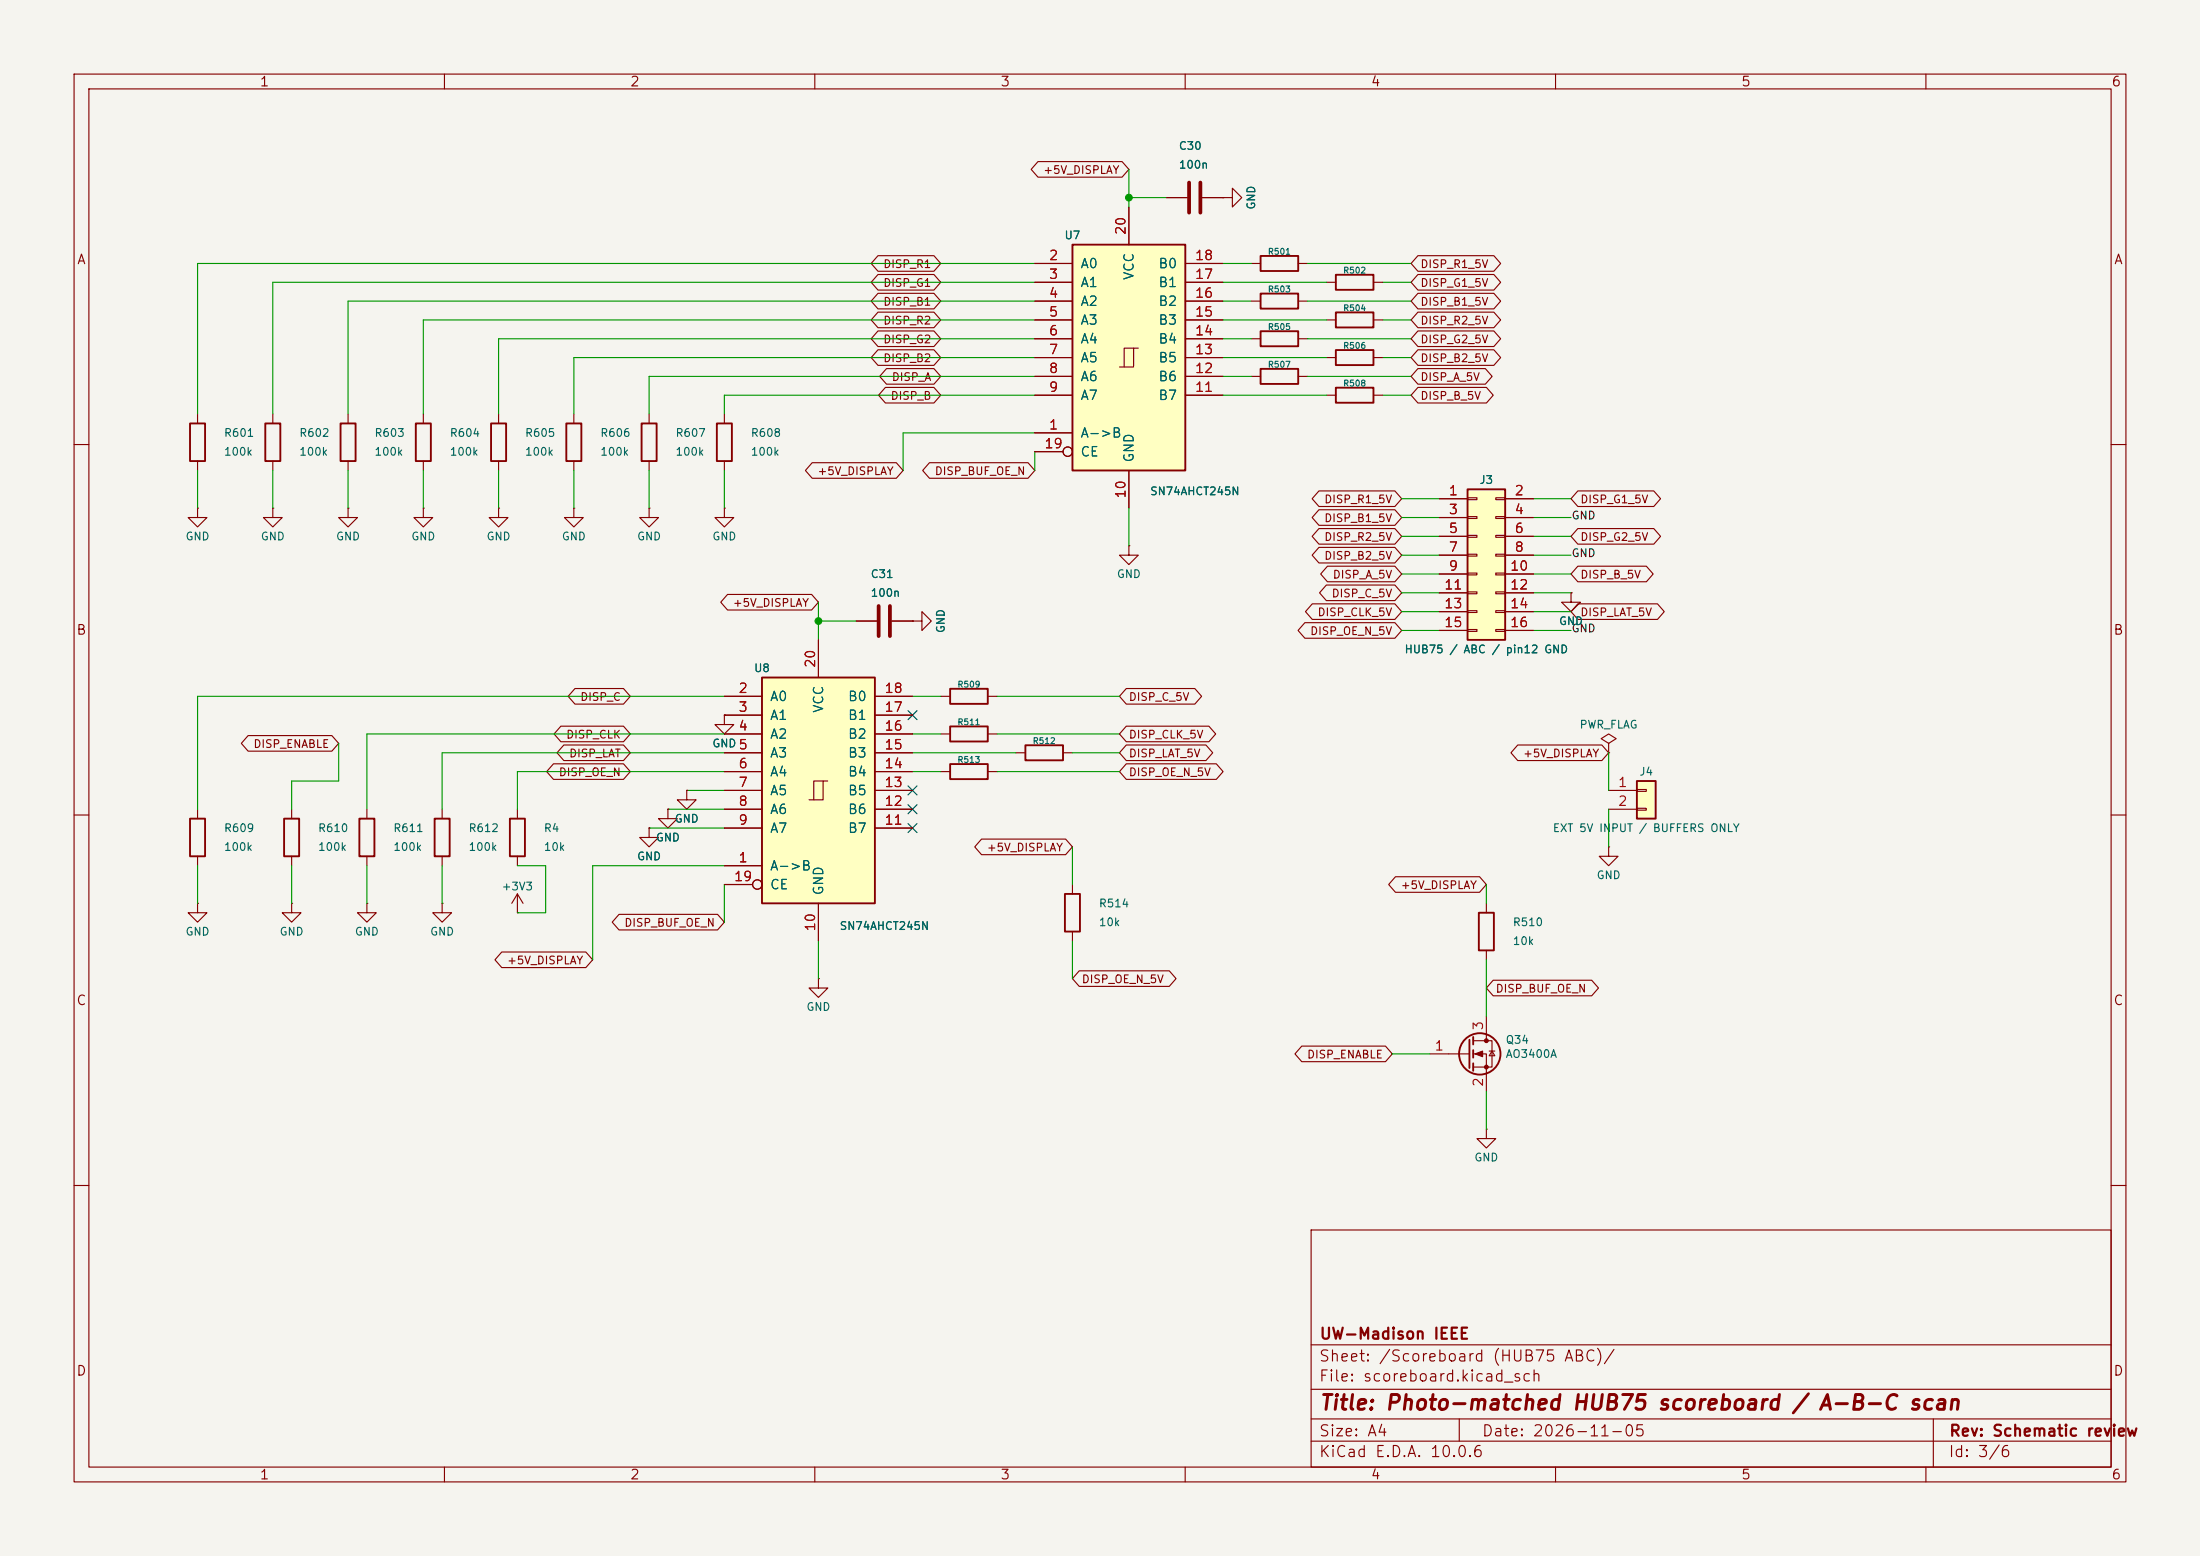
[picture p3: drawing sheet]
<svg xmlns="http://www.w3.org/2000/svg" width="297mm" height="210mm" viewBox="0 0 297 210" stroke-linecap="round" stroke-linejoin="round" font-family="sans-serif">
<path d="M0 0h297v210h-297z" fill="#f5f4ef" stroke="#f5f4ef" stroke-width=".14"/>
<g fill="none" stroke="#840000" stroke-width=".15">
<path d="M10 10h277v190h-277zM12 12h273v186h-273zM60 10v2M110 10v2M160 10v2M210 10v2M260 10v2M10 60h2M285 60h2M115.6 83.8h2.8M120.4 83.8h2.8M10 110h2"/>
<path d="M285 110h2M200.7 152.4v1.3h1.2l-1.2 1.2-1.3-1.2h1.3M200.7 152.4h.1M10 160h2M177 166h108v32h-108zM285 160h2M60 198v2M110 198v2M160 198v2M177 194.5h108M177 191.5h108M177 187.5h108"/>
<path d="M177 181.5h108M197 191.5v3M210 198v2M260 198v2M261 191.5v6.5"/>
</g>
<path d="M118.6 81.8v4.1M120.1 81.8v4.1" fill="none" stroke="#840000" stroke-width=".51"/>
<path d="M198.1 66h5.1v20.4h-5.1z" fill="#ffffc2"/>
<path d="M170.2 39.6h5.1v2.1h-5.1zM170.2 44.7h5.1v2h-5.1zM198.1 66h5.1v20.4h-5.1zM38.4 110.5h2v5.1h-2z" fill="none" stroke="#840000" stroke-width=".25"/>
<g fill="none" stroke="#840000" stroke-width=".15">
<path d="M168.9 40.6h1.3M168.9 45.7h1.3M175.3 40.6h1.2M175.3 45.7h1.2M194.3 67.3h3.8M194.3 69.9h3.8M194.3 72.4h3.8M194.3 74.9h3.8M194.3 77.5h3.8M198.1 67.2h1.3v.2h-1.3zM198.1 69.7h1.3v.3h-1.3zM198.1 72.3h1.3v.2h-1.3z"/>
<path d="M198.1 74.8h1.3v.3h-1.3zM198.1 77.3h1.3v.3h-1.3zM198.1 79.9h1.3v.2h-1.3zM201.9 67.2h1.3v.2h-1.3zM201.9 69.7h1.3v.3h-1.3zM201.9 72.3h1.3v.2h-1.3zM201.9 74.8h1.3v.3h-1.3zM201.9 77.3h1.3v.3h-1.3zM201.9 79.9h1.3v.2h-1.3zM203.2 67.3h3.8M203.2 69.9h3.8M203.2 72.4h3.8"/>
<path d="M203.2 74.9h3.8M203.2 77.5h3.8M194.3 80h3.8M194.3 82.6h3.8M194.3 85.1h3.8M198.1 82.4h1.3v.3h-1.3zM198.1 85h1.3v.2h-1.3zM201.9 82.4h1.3v.3h-1.3zM201.9 85h1.3v.2h-1.3zM203.2 80h3.8M203.2 82.6h3.8M203.2 85.1h3.8"/>
<path d="M212.1 80v1.3h1.3l-1.3 1.3-1.3-1.3h1.3M212.1 80h.1M39.4 109.2v1.3M39.4 115.6v1.2"/>
</g>
<path d="M221 105.4h2.5v5.1h-2.5z" fill="#ffffc2"/>
<path d="M180.3 37.1h5.1v2h-5.1zM170.2 49.8h5.1v2h-5.1zM180.3 52.3h5.1v2.1h-5.1zM180.3 47.2h5.1v2.1h-5.1zM180.3 42.2h5.1v2h-5.1zM128.3 93h5v2h-5zM128.3 103.1h5v2.1h-5zM221 105.4h2.5v5.1h-2.5z" fill="none" stroke="#840000" stroke-width=".25"/>
<g fill="none" stroke="#840000" stroke-width=".15">
<path d="M179.1 38.1h1.2M185.4 38.1h1.3M168.9 50.8h1.3M175.3 50.8h1.2M179.1 53.3h1.2M179.1 48.3h1.2M179.1 43.2h1.2M185.4 53.3h1.3M185.4 48.3h1.3M185.4 43.2h1.3M26.7 68.6v1.3h1.2l-1.2 1.2-1.3-1.2h1.3M26.7 68.6h.1"/>
<path d="M36.8 68.6v1.3h1.3l-1.3 1.2-1.2-1.2h1.2M36.8 68.6h.1M47 68.6v1.3h1.3l-1.3 1.2-1.3-1.2h1.3M47 68.6h.1M97.8 68.6v1.3h1.3l-1.3 1.2-1.3-1.2h1.3M97.8 68.6h.1M127 94h1.3M133.3 94h1.3M87.6 111.8v1.2h1.3l-1.3 1.3-1.2-1.3h1.2M87.6 111.8h.1M90.2 109.2v1.3h1.2l-1.2 1.3-1.3-1.3h1.3M90.2 109.2h.1"/>
<path d="M127 104.1h1.3M133.3 104.1h1.3M217.2 100.3l1-.6-1-.6-1 .6 1 .6v1.3M217.2 101.6h.1M217.2 106.7h3.8M217.2 109.2h3.8M221 106.6h1.2v.2h-1.2zM221 109.1h1.2v.2h-1.2zM49.5 121.9v1.3h1.3l-1.3 1.3-1.2-1.3h1.2M49.5 121.9h.1M110.5 132.1v1.3h1.3l-1.3 1.2-1.3-1.2h1.3M110.5 132.1h.1"/>
</g>
<path d="M144.8 33h15.2v30.5h-15.2z" fill="#ffffc2"/>
<g fill="none" stroke="#840000" stroke-width=".15">
<path d="M139.7 35.6h5.1M139.7 38.1h5.1M152.4 27.9v5.1M160 35.6h5.1M160 38.1h5.1M168.9 35.6h1.3M175.3 35.6h1.2M26.7 55.9v1.3M36.8 55.9v1.3M47 55.9v1.3M57.1 55.9v1.3M139.7 58.4h5.1"/>
<path d="M139.7 40.6h5.1M139.7 43.2h5.1M139.7 45.7h5.1M139.7 48.3h5.1M139.7 50.8h5.1M139.7 53.3h5.1M153 47h-1.2v2.5M153.7 47h-.7v2.5h-1.9M160 40.6h5.1M160 43.2h5.1M160 45.7h5.1M160 48.3h5.1"/>
<path d="M160 50.8h5.1M160 53.3h5.1M26.7 62.2v1.3M36.8 62.2v1.3M47 62.2v1.3M57.1 68.6v1.3h1.3l-1.3 1.2-1.2-1.2h1.2M57.1 68.6h.1M57.1 62.2v1.3M67.3 68.6v1.3h1.3l-1.3 1.2-1.3-1.2h1.3M67.3 68.6h.1M139.7 61h3.8M152.4 63.5v5.1"/>
<path d="M127 99.1h1.3M133.3 99.1h1.3"/>
<circle cx="144.1" cy="61" r=".63"/>
</g>
<path d="M144.8 33h15.2v30.5h-15.2zM170.2 34.5h5.1v2.1h-5.1zM25.7 57.2h2v5h-2zM35.8 57.2h2v5h-2zM46 57.2h2v5h-2zM56.1 57.2h2.1v5h-2.1zM128.3 98h5v2.1h-5z" fill="none" stroke="#840000" stroke-width=".25"/>
<path d="M102.9 91.4h15.2v30.5h-15.2z" fill="#ffffc2"/>
<g fill="none" stroke="#840000" stroke-width=".15">
<path d="M118.5 34.5h7.6l.9 1.1-.9 1h-7.6l-.9-1zM118.5 39.6h7.6l.9 1-.9 1.1h-7.6l-.9-1.1zM118.5 37h7.6l.9 1.1-.9 1.1h-7.6l-.9-1.1zM139.7 35.6h5.1M139.7 38.1h5.1M140.1 21.8h11.4l.9 1.1-.9 1h-11.4l-.9-1zM152.4 27.9v5.1M157.5 26.7h2.8M160 35.6h5.1M160 38.1h5.1M162.3 26.7h2.8M165.1 26.7h1.3v-1.3l1.2 1.3-1.2 1.2v-1.2"/>
<path d="M165.1 26.7h.1M191.4 37h10.3l.9 1.1-.9 1.1h-10.3l-.9-1.1zM191.4 39.6h10.3l.9 1-.9 1.1h-10.3l-.9-1.1zM191.4 34.5h10.3l.9 1.1-.9 1h-10.3l-.9-1zM67.3 55.9v1.3M77.5 55.9v1.3M87.6 55.9v1.3M97.8 55.9v1.3M118.5 44.7h7.6l.9 1-.9 1.1h-7.6l-.9-1.1zM118.5 47.2h7.6l.9 1.1-.9 1h-7.6l-.9-1zM118.5 42.1h7.6l.9 1.1-.9 1h-7.6l-.9-1zM119.5 52.3h6.6l.9 1-.9 1.1h-6.6l-.9-1.1z"/>
<path d="M119.7 49.7h6.4l.9 1.1-.9 1.1h-6.4l-.9-1.1zM139.7 58.4h5.1M139.7 40.6h5.1M139.7 43.2h5.1M139.7 45.7h5.1M139.7 48.3h5.1M139.7 50.8h5.1M139.7 53.3h5.1M160 40.6h5.1M160 43.2h5.1M160 45.7h5.1M160 48.3h5.1"/>
<path d="M160 50.8h5.1M160 53.3h5.1M191.4 52.3h9.3l.9 1-.9 1.1h-9.3l-.9-1.1zM191.4 42.1h10.3l.9 1.1-.9 1h-10.3l-.9-1zM191.4 44.7h10.3l.9 1-.9 1.1h-10.3l-.9-1.1zM191.4 47.2h10.3l.9 1.1-.9 1h-10.3l-.9-1zM191.4 49.7h9.1l.9 1.1-.9 1.1h-9.1l-.9-1.1zM67.3 62.2v1.3M77.5 68.6v1.3h1.2l-1.2 1.2-1.3-1.2h1.3M77.5 68.6h.1M77.5 62.2v1.3M87.6 68.6v1.3h1.3l-1.3 1.2-1.2-1.2h1.2"/>
<path d="M87.6 68.6h.1M87.6 62.2v1.3M97.8 62.2v1.3M109.6 62.4h11.4l.9 1.1-.9 1.1h-11.4l-.9-1.1zM125.5 62.4h13.3l.9 1.1-.9 1.1h-13.3l-.9-1.1zM139.7 61h3.8M152.4 73.7v1.2h1.3l-1.3 1.3-1.3-1.3h1.3M152.4 73.7h.1M152.4 63.5v5.1M178.1 66.3h10.2l.9 1-.9 1.1h-10.2l-1-1.1zM178.1 71.3h10.2l.9 1.1-.9 1h-10.2l-1-1zM178.1 68.8h10.2l.9 1.1-.9 1h-10.2l-1-1z"/>
<path d="M178.1 73.9h10.2l.9 1-.9 1.1h-10.2l-1-1.1zM179.1 79h9.2l.9 1-.9 1.1h-9.2l-1-1.1zM179.2 76.4h9.1l.9 1.1-.9 1h-9.1l-.9-1zM194.3 67.3h3.8M194.3 69.9h3.8M194.3 72.4h3.8M194.3 74.9h3.8M194.3 77.5h3.8M203.2 67.3h3.8M203.2 69.9h3.8M203.2 72.4h3.8M203.2 74.9h3.8"/>
<path d="M203.2 77.5h3.8M213 71.3h10.3l.9 1.1-.9 1h-10.3l-.9-1zM213 66.3h10.3l.9 1-.9 1.1h-10.3l-.9-1.1zM213 76.4h9.3l.9 1.1-.9 1h-9.3l-.9-1zM33.5 99.3h11.3l.9 1-.9 1.1h-11.3l-.9-1.1zM75.7 98h8.5l.9 1.1-.9 1h-8.5l-.9-1zM77.6 92.9h6.6l.9 1.1-.9 1h-6.6l-.9-1zM97.8 96.5v1.3h1.3l-1.3 1.3-1.3-1.3h1.3M97.8 96.5h.1M97.8 94h5.1M97.8 96.5h5.1M97.8 99.1h5.1"/>
<path d="M98.2 80.2h11.4l.9 1.1-.9 1h-11.4l-.9-1zM110.5 86.4v5M115.6 83.8h2.8M118.1 94h5.1M118.1 96.5h5.1M118.1 99.1h5.1M120.4 83.8h2.8M123.2 83.8h1.3v-1.2l1.2 1.2-1.2 1.3v-1.3M123.2 83.8h.1M152 98h11.2l.9 1.1-.9 1h-11.2l-.9-1zM152 92.9h9.3l.9 1.1-.9 1h-9.3l-.9-1zM176.2 84h12.1l.9 1.1-.9 1h-12.1l-1-1z"/>
<path d="M177.2 81.5h11.1l.9 1.1-.9 1h-11.1l-1-1zM194.3 80h3.8M194.3 82.6h3.8M194.3 85.1h3.8M203.2 80h3.8M203.2 82.6h3.8M203.2 85.1h3.8M212.1 80h.1M213 81.5h10.8l.9 1.1-.9 1h-10.8l-.9-1zM26.7 109.2v1.3M26.7 115.6v1.2M49.5 109.2v1.3"/>
<path d="M49.5 115.6v1.2M59.7 109.2v1.3M59.7 115.6v1.2M69.8 109.2v1.3M69.8 115.6v1.2M74.7 103.1h9.5l.9 1-.9 1.1h-9.5l-.9-1.1zM76.1 100.5h8.1l.9 1.1-.9 1.1h-8.1l-.9-1.1zM87.6 111.8h.1M90.2 109.2h.1M92.7 106.7v1.3h1.3l-1.3 1.2-1.3-1.2h1.3M92.7 106.7h.1M97.8 116.8h5.1"/>
<path d="M97.8 101.6h5.1M97.8 104.1h5.1M97.8 106.7h5.1M97.8 109.2h5.1M97.8 111.8h5.1M97.8 119.4h3.8M111.1 105.4h-1.2v2.6M111.8 105.4h-.7v2.6h-1.9M118.1 101.6h5.1M118.1 104.1h5.1M118.1 106.7h5.1M118.1 109.2h5.1"/>
<path d="M118.1 111.8h5.1M132.5 113.2h11.4l.9 1.1-.9 1.1h-11.4l-.9-1.1zM137.2 101.6h1.2M143.5 101.6h1.3M144.8 119.4v1.3M152 100.5h10.8l.9 1.1-.9 1.1h-10.8l-.9-1.1zM152 103.1h12.2l.9 1-.9 1.1h-12.2l-.9-1.1zM188.4 118.3h11.3l1 1.1-1 1h-11.3l-.9-1zM204.9 100.5h11.4l.9 1.1-.9 1.1h-11.4l-.9-1.1zM217.2 114.3v1.3h1.2l-1.2 1.2-1.3-1.2h1.3M217.2 114.3h.1M26.7 121.9v1.3h1.2l-1.2 1.3-1.3-1.3h1.3"/>
<path d="M26.7 121.9h.1M39.4 121.9v1.3h1.2l-1.2 1.3-1.3-1.3h1.3M39.4 121.9h.1M59.7 121.9v1.3h1.3l-1.3 1.3-1.3-1.3h1.3M59.7 121.9h.1M67.7 128.5h11.4l.9 1-.9 1.1h-11.4l-.9-1.1zM69.8 123.2h.1M69.8 120.7v2.5M69.8 120.7l-.7 1.2M69.8 120.7l.8 1.2M83.6 123.4h13.3l.9 1.1-.9 1h-13.3l-1-1zM110.5 121.9v5.1"/>
<path d="M144.8 125.7v1.3M145.7 131h12.2l.9 1.1-.9 1h-12.2l-.9-1zM200.7 121.9v1.3M200.7 128.3v1.2M200.7 137.2v3.3M201.6 132.3h13.3l.9 1.1-.9 1h-13.3l-.9-1zM175.7 141.2h11.3l1 1-1 1.1h-11.3l-.9-1.1zM193 142.2h5.4M198.9 140.5h2.5v3.5h-2.5M198.9 142.2h1.8v5.1M201 141.9h.8M201.4 141.9l.4 .6h-.8z"/>
<circle cx="144.1" cy="61" r=".63"/>
<circle cx="102.2" cy="119.4" r=".63"/>
</g>
<g fill="none" stroke="#840000" stroke-width=".25">
<path d="M66.3 57.2h2v5h-2zM76.5 57.2h2v5h-2zM86.6 57.2h2v5h-2zM96.8 57.2h2v5h-2zM102.9 91.4h15.2v30.5h-15.2zM25.7 110.5h2v5.1h-2zM48.5 110.5h2v5.1h-2zM58.7 110.5h2v5.1h-2zM68.8 110.5h2.1v5.1h-2.1zM138.4 100.6h5.1v2h-5.1zM143.8 120.7h2v5h-2zM198.9 140v1"/>
<path d="M199.6 123.2h2.1v5.1h-2.1zM198.4 140.3v3.8M198.9 141.7v1M198.9 143.5v1"/>
<circle cx="199.8" cy="142.2" r="2.79"/>
</g>
<path d="M160.5 24.6v4.1M162.1 24.6v4.1" fill="none" stroke="#840000" stroke-width=".51"/>
<g fill="#840000" stroke="#840000" stroke-width=".15">
<path d="M199.1 142.2l1.1-.3v.7z"/>
<circle cx="200.7" cy="140.5" r=".25"/>
<circle cx="200.7" cy="144" r=".25"/>
</g>
<g fill="none" stroke="#009600" stroke-width=".15">
<path d="M139.7 38.1h-102.9v17.8M139.7 35.6h-113v20.3M152.4 22.9v5M152.4 26.7h5.1M165.1 38.1h14M165.1 35.6h3.8M176.5 35.6h14M186.7 38.1h3.8M139.7 43.2h-82.6v12.7M139.7 48.3h-62.2v7.6M139.7 40.6h-92.7v15.3M139.7 45.7h-72.4v10.2"/>
<path d="M139.7 53.3h-41.9v2.6M139.7 50.8h-52.1v5.1M139.7 58.4h-17.8v5.1M165.1 43.2h14M165.1 48.3h14M165.1 40.6h3.8M165.1 45.7h3.8M165.1 53.3h14M165.1 50.8h3.8M176.5 40.6h14M176.5 45.7h14M176.5 50.8h14"/>
<path d="M186.7 43.2h3.8M186.7 48.3h3.8M186.7 53.3h3.8M26.7 63.5v5.1M36.8 63.5v5.1M47 63.5v5.1M57.1 63.5v5.1M67.3 63.5v5.1M77.5 63.5v5.1M87.6 63.5v5.1M97.8 63.5v5.1M139.7 61v2.5"/>
<path d="M152.4 68.6v5.1M189.2 67.3h5.1M189.2 77.5h5.1M189.2 74.9h5.1M189.2 72.4h5.1M189.2 69.9h5.1M207 67.3h5.1M207 77.5h5.1M207 74.9h5.1M207 72.4h5.1M207 69.9h5.1M97.8 94h-71.1v15.2"/>
<path d="M97.8 99.1h-48.3v10.1M110.5 83.8h5.1M110.5 81.3v5.1M123.2 94h3.8M123.2 99.1h3.8M134.6 94h16.5M134.6 99.1h16.5M189.2 82.6h5.1M189.2 85.1h5.1M189.2 80h5.1M207 82.6h5.1M207 85.1h5.1"/>
<path d="M207 80h5.1M26.7 116.8v5.1M39.4 116.8v5.1M45.7 100.3v5.1h-6.3v3.8M49.5 116.8v5.1M59.7 116.8v5.1M69.8 116.8h3.9v6.4h-3.9M87.6 111.8h10.2M90.2 109.2h7.6M92.7 106.7h5.1M97.8 101.6h-38.1v7.6M97.8 104.1h-28v5.1"/>
<path d="M97.8 116.8h-17.8v12.7M97.8 119.4v5.1M123.2 101.6h14M123.2 104.1h3.8M134.6 104.1h16.5M144.8 101.6h6.3M144.8 114.3v5.1M200.7 119.4v2.5M217.2 101.6v5.1M217.2 109.2v5.1M110.5 127v5.1M144.8 127v5.1"/>
<path d="M200.7 129.5v7.7M188 142.2h5M200.7 147.3v5.1"/>
</g>
<path d="M122.6 95.9l1.2 1.2M123.8 95.9l-1.2 1.2M122.6 111.2l1.2 1.2M122.6 106.1l1.2 1.2M122.6 108.6l1.2 1.2M123.8 111.2l-1.2 1.2M123.8 106.1l-1.2 1.2M123.8 108.6l-1.2 1.2" fill="none" stroke="#000084" stroke-width=".15"/>
<g fill="#009600" stroke="#009600" stroke-width=".14">
<circle cx="152.4" cy="26.7" r=".46"/>
<circle cx="110.5" cy="83.8" r=".46"/>
</g>
<text font-size="2" fill="#840000" x="178" y="190.8">Title: Photo-matched HUB75 scoreboard / A-B-C scan</text>
<g font-size="1.5" fill="#840000">
<text x="178" y="184.1">Sheet: /Scoreboard (HUB75 ABC)/</text>
<text x="178" y="181.1">UW-Madison IEEE</text>
<text x="178" y="186.8">File: scoreboard.kicad_sch</text>
<text x="178" y="197">KiCad E.D.A. 10.0.6</text>
<text x="178" y="194.2">Size: A4</text>
<text x="200" y="194.2">Date: 2026-11-05</text>
<text x="263" y="197">Id: 3/6</text>
<text x="263" y="194.2">Rev: Schematic review</text>
</g>
<g font-size="1.3" fill="#840000">
<text x="35" y="12">1</text>
<text x="85" y="12">2</text>
<text x="135" y="12">3</text>
<text x="185" y="12">4</text>
<text x="235" y="12">5</text>
<text x="285" y="12">6</text>
<text x="10.3" y="36">A</text>
<text x="285.3" y="36">A</text>
<text x="10.2" y="86">B</text>
<text x="285.2" y="86">B</text>
<text x="10.2" y="136">C</text>
<text x="285.2" y="136">C</text>
<text x="10.2" y="186">D</text>
<text x="285.2" y="186">D</text>
<text x="35" y="200">1</text>
<text x="85" y="200">2</text>
<text x="135" y="200">3</text>
<text x="185" y="200">4</text>
<text x="235" y="200">5</text>
<text x="285" y="200">6</text>
</g>
<g font-size="1.3" fill="#a90000">
<text x="141.5" y="35.4">2</text>
<text x="152.3" y="31.8" transform="rotate(-90 152.3 31.8)">20</text>
<text x="161.2" y="35.4">18</text>
<text x="141.5" y="38">3</text>
<text x="141.5" y="40.5">4</text>
<text x="161.2" y="40.5">16</text>
<text x="161.2" y="38">17</text>
<text x="141.5" y="43">5</text>
<text x="141.5" y="45.6">6</text>
<text x="161.2" y="45.6">14</text>
<text x="161.2" y="43">15</text>
<text x="141.5" y="48.1">7</text>
<text x="141.5" y="50.7">8</text>
<text x="141.5" y="53.2">9</text>
<text x="161.2" y="53.2">11</text>
<text x="161.2" y="50.7">12</text>
<text x="161.2" y="48.1">13</text>
<text x="141.5" y="58.3">1</text>
<text x="140.9" y="60.8">19</text>
<text x="152.3" y="67.4" transform="rotate(-90 152.3 67.4)">10</text>
<text x="195.5" y="67.2">1</text>
<text x="195.5" y="69.7">3</text>
<text x="204.4" y="67.2">2</text>
<text x="204.4" y="69.7">4</text>
<text x="195.5" y="72.3">5</text>
<text x="195.5" y="74.8">7</text>
<text x="195.5" y="77.3">9</text>
<text x="203.8" y="77.3">10</text>
<text x="204.4" y="72.3">6</text>
<text x="204.4" y="74.8">8</text>
<text x="194.9" y="79.9">11</text>
<text x="194.9" y="82.4">13</text>
<text x="203.8" y="79.9">12</text>
<text x="203.8" y="82.4">14</text>
<text x="194.9" y="85">15</text>
<text x="203.8" y="85">16</text>
<text x="99.6" y="93.8">2</text>
<text x="110.4" y="90.2" transform="rotate(-90 110.4 90.2)">20</text>
<text x="119.3" y="93.8">18</text>
<text x="99.6" y="96.4">3</text>
<text x="99.6" y="98.9">4</text>
<text x="99.6" y="101.5">5</text>
<text x="119.3" y="101.5">15</text>
<text x="119.3" y="98.9">16</text>
<text x="119.3" y="96.4">17</text>
<text x="99.6" y="104">6</text>
<text x="99.6" y="106.5">7</text>
<text x="119.3" y="106.5">13</text>
<text x="119.3" y="104">14</text>
<text x="218.3" y="106.5">1</text>
<text x="99.6" y="109.1">8</text>
<text x="99.6" y="111.6">9</text>
<text x="119.3" y="111.6">11</text>
<text x="119.3" y="109.1">12</text>
<text x="218.3" y="109.1">2</text>
<text x="99" y="119.2">19</text>
<text x="99.6" y="116.7">1</text>
<text x="110.4" y="125.8" transform="rotate(-90 110.4 125.8)">10</text>
<text x="193.6" y="142.1">1</text>
<text x="200.5" y="139.2" transform="rotate(-90 200.5 139.2)">3</text>
<text x="200.5" y="146.8" transform="rotate(-90 200.5 146.8)">2</text>
</g>
<g font-size="1.3" fill="#006464">
<text x="145.8" y="36.5">A0</text>
<text x="145.8" y="39.1">A1</text>
<text x="145.8" y="41.6">A2</text>
<text x="153.4" y="37.9" transform="rotate(-90 153.4 37.9)">VCC</text>
<text x="156.3" y="41.6">B2</text>
<text x="156.3" y="39.1">B1</text>
<text x="156.3" y="36.5">B0</text>
<text x="145.8" y="44.1">A3</text>
<text x="145.8" y="46.7">A4</text>
<text x="156.3" y="46.7">B4</text>
<text x="156.3" y="44.1">B3</text>
<text x="145.8" y="49.2">A5</text>
<text x="145.8" y="51.8">A6</text>
<text x="156.3" y="51.8">B6</text>
<text x="156.3" y="49.2">B5</text>
<text x="145.8" y="59.4">A-&gt;B</text>
<text x="145.8" y="54.3">A7</text>
<text x="156.3" y="54.3">B7</text>
<text x="145.8" y="61.9">CE</text>
<text x="153.4" y="62.5" transform="rotate(-90 153.4 62.5)">GND</text>
<text x="103.9" y="94.9">A0</text>
<text x="114.4" y="94.9">B0</text>
<text x="103.9" y="97.5">A1</text>
<text x="103.9" y="100">A2</text>
<text x="111.5" y="96.3" transform="rotate(-90 111.5 96.3)">VCC</text>
<text x="114.4" y="100">B2</text>
<text x="114.4" y="97.5">B1</text>
<text x="103.9" y="102.6">A3</text>
<text x="103.9" y="105.1">A4</text>
<text x="103.9" y="107.6">A5</text>
<text x="114.4" y="107.6">B5</text>
<text x="114.4" y="105.1">B4</text>
<text x="114.4" y="102.6">B3</text>
<text x="103.9" y="110.2">A6</text>
<text x="103.9" y="112.7">A7</text>
<text x="114.4" y="112.7">B7</text>
<text x="114.4" y="110.2">B6</text>
<text x="103.9" y="117.8">A-&gt;B</text>
<text x="103.9" y="120.3">CE</text>
<text x="111.5" y="120.9" transform="rotate(-90 111.5 120.9)">GND</text>
</g>
<g font-size="1.1" fill="#840000">
<text x="140.8" y="23.7">+5V_DISPLAY</text>
<text x="119.2" y="36.4">DISP_R1</text>
<text x="119.2" y="41.5">DISP_B1</text>
<text x="119.2" y="39">DISP_G1</text>
<text x="191.7" y="39">DISP_G1_5V</text>
<text x="191.7" y="41.5">DISP_B1_5V</text>
<text x="191.7" y="36.4">DISP_R1_5V</text>
<text x="119.2" y="46.6">DISP_G2</text>
<text x="119.2" y="44.1">DISP_R2</text>
<text x="191.7" y="44.1">DISP_R2_5V</text>
<text x="191.7" y="46.6">DISP_G2_5V</text>
<text x="119.2" y="49.1">DISP_B2</text>
<text x="120.3" y="51.7">DISP_A</text>
<text x="191.7" y="49.1">DISP_B2_5V</text>
<text x="191.7" y="51.7">DISP_A_5V</text>
<text x="120.2" y="54.2">DISP_B</text>
<text x="191.7" y="54.2">DISP_B_5V</text>
<text x="110.3" y="64.4">+5V_DISPLAY</text>
<text x="126.1" y="64.4">DISP_BUF_OE_N</text>
<text x="178.7" y="68.2">DISP_R1_5V</text>
<text x="178.7" y="70.7">DISP_B1_5V</text>
<text x="213.3" y="68.2">DISP_G1_5V</text>
<text x="178.7" y="73.3">DISP_R2_5V</text>
<text x="178.7" y="75.8">DISP_B2_5V</text>
<text x="213.3" y="73.3">DISP_G2_5V</text>
<text x="98.9" y="82.2">+5V_DISPLAY</text>
<text x="177.8" y="83.4">DISP_CLK_5V</text>
<text x="179.7" y="80.9">DISP_C_5V</text>
<text x="179.8" y="78.3">DISP_A_5V</text>
<text x="213.3" y="83.4">DISP_LAT_5V</text>
<text x="213.3" y="78.3">DISP_B_5V</text>
<text x="176.8" y="86">DISP_OE_N_5V</text>
<text x="78.3" y="94.9">DISP_C</text>
<text x="152.3" y="94.9">DISP_C_5V</text>
<text x="34.1" y="101.2">DISP_ENABLE</text>
<text x="76.4" y="99.9">DISP_CLK</text>
<text x="152.3" y="99.9">DISP_CLK_5V</text>
<text x="75.4" y="105">DISP_OE_N</text>
<text x="76.8" y="102.5">DISP_LAT</text>
<text x="152.3" y="102.5">DISP_LAT_5V</text>
<text x="152.3" y="105">DISP_OE_N_5V</text>
<text x="205.5" y="102.5">+5V_DISPLAY</text>
<text x="133.1" y="115.2">+5V_DISPLAY</text>
<text x="84.2" y="125.3">DISP_BUF_OE_N</text>
<text x="189" y="120.3">+5V_DISPLAY</text>
<text x="68.4" y="130.4">+5V_DISPLAY</text>
<text x="146" y="133">DISP_OE_N_5V</text>
<text x="201.8" y="134.2">DISP_BUF_OE_N</text>
<text x="176.4" y="143.1">DISP_ENABLE</text>
</g>
<g font-size="1.1" fill="#006464">
<text x="159.1" y="20.5">C30</text>
<text x="159.1" y="23">100n</text>
<text x="169.7" y="28.4" transform="rotate(-90 169.7 28.4)">GND</text>
<text x="143.6" y="32.5">U7</text>
<text x="30.2" y="59.2">R601</text>
<text x="40.3" y="59.2">R602</text>
<text x="50.5" y="59.2">R603</text>
<text x="60.6" y="59.2">R604</text>
<text x="70.8" y="59.2">R605</text>
<text x="81" y="59.2">R606</text>
<text x="91.1" y="59.2">R607</text>
<text x="101.3" y="59.2">R608</text>
<text x="30.2" y="61.8">100k</text>
<text x="40.3" y="61.8">100k</text>
<text x="50.5" y="61.8">100k</text>
<text x="60.6" y="61.8">100k</text>
<text x="70.8" y="61.8">100k</text>
<text x="81" y="61.8">100k</text>
<text x="91.1" y="61.8">100k</text>
<text x="101.3" y="61.8">100k</text>
<text x="199.7" y="65.6">J3</text>
<text x="155.2" y="67.1">SN74AHCT245N</text>
<text x="25" y="73.2">GND</text>
<text x="35.1" y="73.2">GND</text>
<text x="45.3" y="73.2">GND</text>
<text x="55.4" y="73.2">GND</text>
<text x="65.6" y="73.2">GND</text>
<text x="75.8" y="73.2">GND</text>
<text x="85.9" y="73.2">GND</text>
<text x="96.1" y="73.2">GND</text>
<text x="117.5" y="78.3">C31</text>
<text x="117.5" y="80.8">100n</text>
<text x="150.7" y="78.3">GND</text>
<text x="127.8" y="85.5" transform="rotate(-90 127.8 85.5)">GND</text>
<text x="189.5" y="88.4">HUB75 / ABC / pin12 GND</text>
<text x="210.4" y="84.6">GND</text>
<text x="101.7" y="91">U8</text>
<text x="96.1" y="101.1">GND</text>
<text x="213.2" y="98.6">PWR_FLAG</text>
<text x="221.2" y="104.9">J4</text>
<text x="30.2" y="112.6">R609</text>
<text x="42.9" y="112.6">R610</text>
<text x="53" y="112.6">R611</text>
<text x="63.2" y="112.6">R612</text>
<text x="73.3" y="112.6">R4</text>
<text x="88.5" y="113.8">GND</text>
<text x="91" y="111.3">GND</text>
<text x="209.5" y="112.6">EXT 5V INPUT / BUFFERS ONLY</text>
<text x="30.2" y="115.1">100k</text>
<text x="42.9" y="115.1">100k</text>
<text x="53" y="115.1">100k</text>
<text x="63.2" y="115.1">100k</text>
<text x="73.3" y="115.1">10k</text>
<text x="85.9" y="116.4">GND</text>
<text x="215.5" y="118.9">GND</text>
<text x="67.6" y="120.4">+3V3</text>
<text x="113.3" y="125.8">SN74AHCT245N</text>
<text x="148.3" y="122.7">R514</text>
<text x="148.3" y="125.3">10k</text>
<text x="204.1" y="125.3">R510</text>
<text x="25" y="126.5">GND</text>
<text x="37.7" y="126.5">GND</text>
<text x="47.8" y="126.5">GND</text>
<text x="58" y="126.5">GND</text>
<text x="204.1" y="127.8">10k</text>
<text x="108.8" y="136.7">GND</text>
<text x="203.2" y="141.1">Q34</text>
<text x="203.2" y="143">AO3400A</text>
<text x="199" y="157">GND</text>
</g>
<g font-size="1.1" fill="#0f0f0f">
<text x="212.1" y="70.4">GND</text>
<text x="212.1" y="75.4">GND</text>
<text x="212.1" y="85.6">GND</text>
</g>
<g font-size=".8" fill="#006464">
<text x="171.1" y="34.6">R501</text>
<text x="171.1" y="39.6">R503</text>
<text x="181.3" y="37.1">R502</text>
<text x="171.1" y="44.7">R505</text>
<text x="181.3" y="47.3">R506</text>
<text x="181.3" y="42.2">R504</text>
<text x="171.1" y="49.8">R507</text>
<text x="181.3" y="52.3">R508</text>
<text x="129.2" y="93">R509</text>
<text x="129.2" y="98.1">R511</text>
<text x="139.3" y="100.6">R512</text>
<text x="129.2" y="103.1">R513</text>
</g>
</svg>
